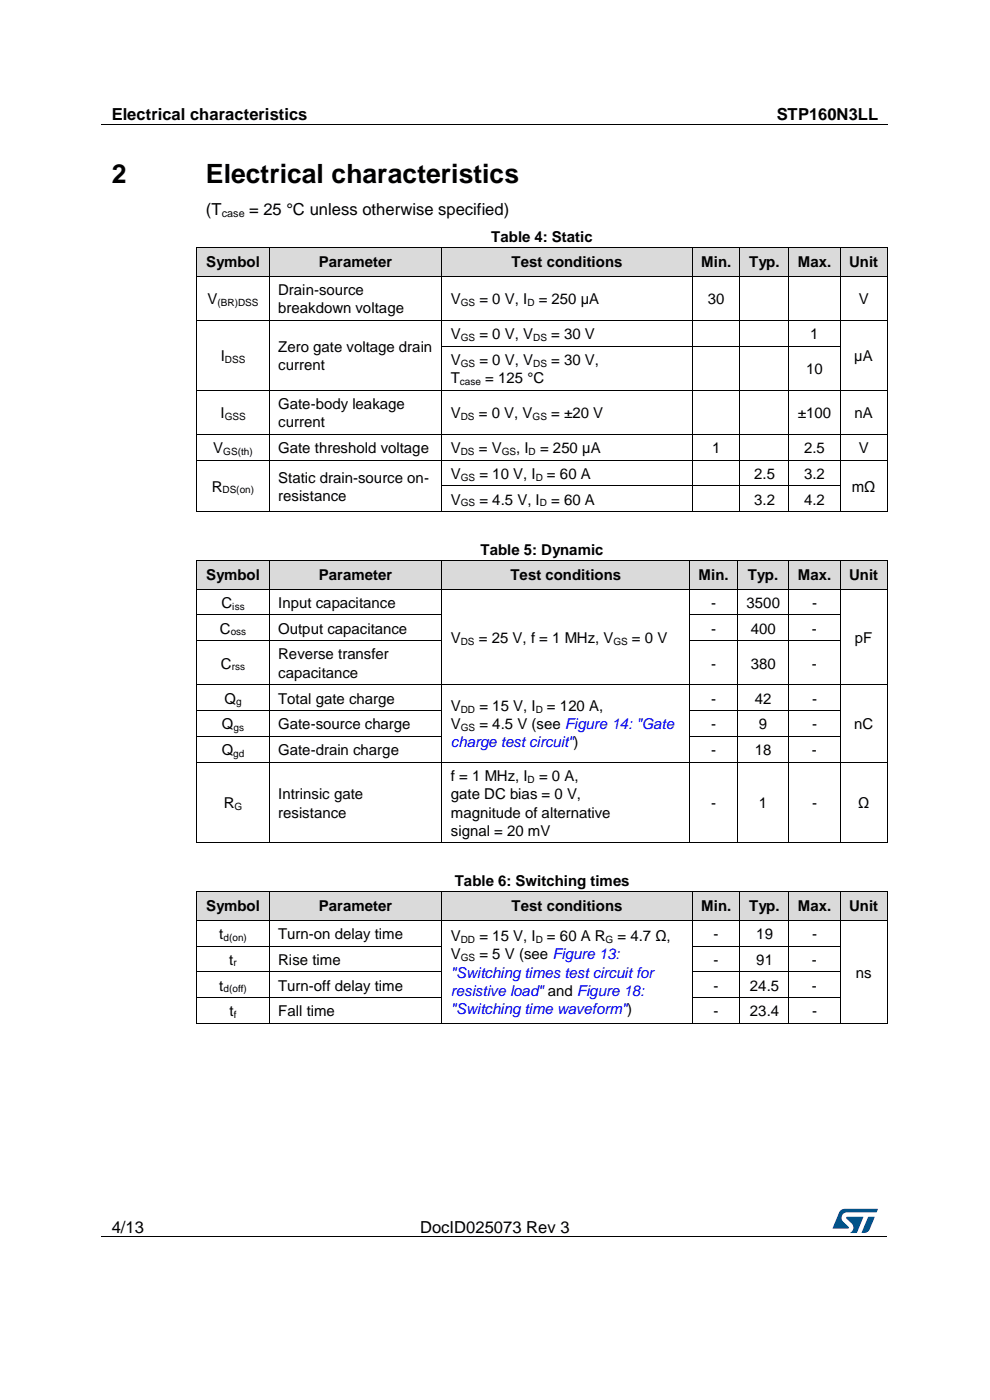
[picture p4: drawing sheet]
<svg xmlns="http://www.w3.org/2000/svg" width="210mm" height="297mm" viewBox="0 0 210 297" stroke-linecap="round" stroke-linejoin="round" font-family="sans-serif">
<path d="M21.5 26.5h166.7M21.5 262.4h166.7" fill="none" stroke="#000" stroke-width=".21"/>
<path d="M104.4 26.4h.2v.1h-.2zM61.6 262.3h.1v.2h-.1zM148 262.3h.1v.2h-.1z" fill="#000"/>
<g fill="#005288">
<path d="M178.2 256.9l.6-.4h.4h7l-.3 .7h-6.1a1.18 1.18 0 0 0-1.2 .7 1.18 1.18 0 0 0 .2 1.3l1.2 1.1v.3h-3.3z"/>
<path d="M184.2 258.2h1.3l-1 2.6a1.31 1.31 0 0 1-1.7 .7z"/>
<path d="M179.6 258.2h3.6l-1.5 3.4h-1.4a1.29 1.29 0 0 0 .4-2l-1.1-1.1z"/>
</g>
<g fill="#dadada">
<path d="M41.8 52.6h15.3v5.9h-15.3z" fill-rule="evenodd"/>
<path d="M57.1 52.6h36.6v5.9h-36.6z" fill-rule="evenodd"/>
<path d="M93.8 52.6h53v5.9h-53z" fill-rule="evenodd"/>
<path d="M146.9 52.6h10.1v5.9h-10.1z" fill-rule="evenodd"/>
<path d="M157.1 52.6h10.2v5.9h-10.2z" fill-rule="evenodd"/>
<path d="M167.4 52.6h10.8v5.9h-10.8z" fill-rule="evenodd"/>
<path d="M178.3 52.6h9.9v5.9h-9.9z" fill-rule="evenodd"/>
</g>
<g fill="#dadada">
<path d="M43.7 52.6h11.5v5.9h-11.5z"/>
<path d="M59 52.6h32.8v5.9h-32.8z"/>
<path d="M95.6 52.6h49.3v5.9h-49.3z"/>
<path d="M148.8 52.6h6.3v5.9h-6.3z"/>
<path d="M158.9 52.6h6.5v5.9h-6.5z"/>
<path d="M169.2 52.6h7.1v5.9h-7.1z"/>
<path d="M180.1 52.6h6.2v5.9h-6.2z"/>
</g>
<g fill="#000">
<path d="M41.7 58.5h.2v.2h-.2zM41.7 52.5l.1 .1zM41.9 58.5h.1v.2h-.1zM57 58.5h.2v.2h-.2zM57.1 52.5v.1zM57.2 58.5h.2v.2h-.2zM93.6 58.5h.2v.2h-.2zM93.6 52.5l.1 .1zM93.8 58.5h.1v.2h-.1zM146.7 58.5h.2v.2h-.2zM146.8 52.5l.1 .1zM146.9 58.5h.2v.2h-.2z"/>
<path d="M156.9 58.5h.2v.2h-.2zM156.9 52.5l.1 .1zM157.1 58.5h.1v.2h-.1zM167.3 58.5h.1v.2h-.1zM167.3 52.5l.1 .1zM167.4 58.5h.2v.2h-.2zM178.1 58.5h.2v.2h-.2zM178.2 52.5l.1 .1zM178.3 58.5h.2v.2h-.2zM188.1 58.5h.2v.2h-.2zM188.2 52.5l.1 .1zM41.7 67.9h.2v.2h-.2z"/>
<path d="M41.7 73.4h.2v.1h-.2zM57 67.9h.2v.2h-.2zM57 73.4h.2v.1h-.2zM93.6 67.9h.2v.2h-.2zM93.6 73.4h.2v.1h-.2zM146.7 67.9h.2v.2h-.2zM146.7 73.4h.2v.1h-.2zM156.9 67.9h.2v.2h-.2zM156.9 73.4h.2v.1h-.2zM167.3 67.9h.1v.2h-.1zM167.3 73.4h.1v.1h-.1zM178.1 67.9h.2v.2h-.2z"/>
<path d="M178.1 73.4h.2v.1h-.2zM188.1 67.9h.2v.2h-.2zM188.1 73.4h.2v.1h-.2zM41.7 82.7h.2v.2h-.2zM41.7 92.1h.2v.1h-.2zM41.7 97.5h.2v.2h-.2zM57 82.7h.2v.2h-.2zM57 92.1h.2v.1h-.2zM57 97.5h.2v.2h-.2zM93.6 82.7h.2v.2h-.2zM93.6 92.1h.2v.1h-.2zM93.6 97.5h.2v.2h-.2z"/>
<path d="M146.7 82.7h.2v.2h-.2zM146.7 92.1h.2v.1h-.2zM146.7 97.5h.2v.2h-.2zM156.9 82.7h.2v.2h-.2zM156.9 92.1h.2v.1h-.2zM156.9 97.5h.2v.2h-.2zM167.3 82.7h.1v.2h-.1zM167.3 92.1h.1v.1h-.1zM167.3 97.5h.1v.2h-.1zM178.1 82.7h.2v.2h-.2zM178.1 92.1h.2v.1h-.2zM178.1 97.5h.2v.2h-.2z"/>
<path d="M188.1 82.7h.2v.2h-.2zM188.1 92.1h.2v.1h-.2zM188.1 97.5h.2v.2h-.2zM41.7 103h.2v.2h-.2zM41.7 108.5h.2v.2h-.2zM57 103h.2v.2h-.2zM57 108.5h.2v.2h-.2zM93.6 103h.2v.2h-.2zM93.6 108.5h.2v.2h-.2zM146.7 103h.2v.2h-.2zM146.7 108.5h.2v.2h-.2zM156.9 103h.2v.2h-.2z"/>
<path d="M156.9 108.5h.2v.2h-.2zM167.3 103h.1v.2h-.1zM167.3 108.5h.1v.2h-.1zM178.1 103h.2v.2h-.2zM178.1 108.5h.2v.2h-.2zM188.1 103h.2v.2h-.2zM188.1 108.5h.2v.2h-.2z"/>
</g>
<g fill="none" stroke="#000" stroke-width=".21">
<path d="M41.8 52.6v5.9M41.8 58.7v9.2M41.8 52.5h15.3M42 58.6h15M57.1 52.6v5.9M57.1 58.7v9.2M57.1 52.5h36.5l.1 6M57.4 58.6h36.2M93.7 58.7v9.2M93.7 52.5h53.1M93.9 58.6h52.8M146.8 52.6v5.9"/>
<path d="M146.8 58.7v9.2M146.9 52.5h10M147.1 58.6h9.8M157 52.6v5.9M157 58.7v9.2M157 52.5h10.3v6M157.2 58.6h10.1M167.3 58.7v9.2M167.4 52.5h10.8M167.6 58.6h10.5M178.2 58.7v9.2M178.5 58.6h9.6"/>
<path d="M188.2 52.5h-9.9l-.1 6M188.2 52.6v5.9M188.2 58.7v9.2M41.8 68.1v5.3M41.8 73.5v9.2M41.9 68h15.1M57.1 68.1v5.3M57.1 73.5v9.2M57.2 68h36.4M93.7 68.1v5.3M93.7 73.5v9.2M93.8 68h52.9"/>
<path d="M93.8 73.4h52.9M146.8 68.1v5.3M146.8 73.5v9.2M146.9 68h10M146.9 73.4h10M157 68.1v5.3M157 73.5v9.2M157.1 68h10.2M157.1 73.4h10.2M167.3 68.1v5.3M167.3 73.5v9.2M167.4 68h10.7"/>
<path d="M167.4 73.4h10.7M178.2 68.1v5.3M178.2 73.5v9.2M178.3 68h9.8M188.2 68.1v5.3M188.2 73.5v9.2M41.8 82.9v9.2M41.8 92.2v5.3M41.8 97.7v5.3M41.9 82.8h15.1M41.9 92.2h15.1M41.9 97.6h15.1"/>
<path d="M57.1 82.9v9.2M57.1 92.2v5.3M57.1 97.7v5.3M57.2 82.8h36.4M57.2 92.2h36.4M57.2 97.6h36.4M93.7 82.9v9.2M93.7 92.2v5.3M93.7 97.7v5.3M93.8 82.8h52.9M93.8 92.2h52.9M93.8 97.6h52.9"/>
<path d="M146.8 82.9v9.2M146.8 92.2v5.3M146.8 97.7v5.3M146.9 82.8h10M146.9 92.2h10M146.9 97.6h10M157 82.9v9.2M157 92.2v5.3M157 97.7v5.3M157.1 82.8h10.2M157.1 92.2h10.2M157.1 97.6h10.2"/>
<path d="M167.3 82.9v9.2M167.3 92.2v5.3M167.3 97.7v5.3M167.4 82.8h10.7M167.4 92.2h10.7M167.4 97.6h10.7M178.2 82.9v9.2M178.2 92.2v5.3M178.2 97.7v5.3M178.3 82.8h9.8M178.3 92.2h9.8M178.3 97.6h9.8"/>
<path d="M188.2 82.9v9.2M188.2 92.2v5.3M188.2 97.7v5.3M41.8 103.2v5.3M41.9 108.6h15.1M57.1 103.2v5.3M57.2 108.6h36.4M93.7 103.2v5.3M93.8 103.1h52.9M93.8 108.6h52.9M146.8 103.2v5.3M146.9 103.1h10"/>
<path d="M146.9 108.6h10M157 103.2v5.3M157.1 103.1h10.2M157.1 108.6h10.2M167.3 103.2v5.3M167.4 103.1h10.7M167.4 108.6h10.7M178.2 103.2v5.3M178.3 108.6h9.8M188.2 103.2v5.3"/>
</g>
<g fill="#dadada">
<path d="M41.8 118.9h15.3v6h-15.3z" fill-rule="evenodd"/>
<path d="M57.1 118.9h36.6v6h-36.6z" fill-rule="evenodd"/>
<path d="M93.8 118.9h52.5v6h-52.5z" fill-rule="evenodd"/>
<path d="M146.3 118.9h10.1v6h-10.1z" fill-rule="evenodd"/>
<path d="M156.5 118.9h10.8v6h-10.8z" fill-rule="evenodd"/>
<path d="M167.4 118.9h10.8v6h-10.8z" fill-rule="evenodd"/>
<path d="M178.3 118.9h9.9v6h-9.9z" fill-rule="evenodd"/>
</g>
<g fill="#dadada">
<path d="M43.7 118.9h11.5v6h-11.5z"/>
<path d="M59 118.9h32.8v6h-32.8z"/>
<path d="M95.6 118.9h48.8v6h-48.8z"/>
<path d="M148.2 118.9h6.4v6h-6.4z"/>
<path d="M158.4 118.9h7v6h-7z"/>
<path d="M169.2 118.9h7.1v6h-7.1z"/>
<path d="M180.1 118.9h6.2v6h-6.2z"/>
</g>
<g fill="#000">
<path d="M41.7 118.8l.1 .1zM57.1 118.8v.1zM93.6 118.8l.1 .1zM146.3 118.8v.1zM156.4 118.8l.1 .1zM167.3 118.8l.1 .1zM178.2 118.8l.1 .1zM188.2 118.8l.1 .1zM41.7 124.9h.2v.2h-.2zM41.7 130.4h.2v.2h-.2zM41.7 135.8h.2v.2h-.2zM41.9 124.9h.1v.2h-.1z"/>
<path d="M57 124.9h.2v.2h-.2zM57 130.4h.2v.2h-.2zM57 135.8h.2v.2h-.2zM57.2 124.9h.2v.2h-.2zM93.6 124.9h.2v.2h-.2zM93.6 130.4h.2v.2h-.2zM93.6 135.8h.2v.2h-.2zM93.8 124.9h.1v.2h-.1zM146.2 124.9h.2v.2h-.2zM146.2 130.4h.2v.2h-.2zM146.2 135.8h.2v.2h-.2zM146.4 124.9h.2v.2h-.2z"/>
<path d="M156.4 124.9h.1v.2h-.1zM156.4 130.4h.1v.2h-.1zM156.4 135.8h.1v.2h-.1zM156.5 124.9h.2v.2h-.2zM167.3 124.9h.1v.2h-.1zM167.3 130.4h.1v.2h-.1zM167.3 135.8h.1v.2h-.1zM167.4 124.9h.2v.2h-.2zM178.1 124.9h.2v.2h-.2zM178.1 130.4h.2v.2h-.2zM178.1 135.8h.2v.2h-.2zM178.3 124.9h.2v.2h-.2z"/>
<path d="M188.1 124.9h.2v.2h-.2zM188.1 130.4h.2v.2h-.2zM188.1 135.8h.2v.2h-.2zM41.7 145.2h.2v.2h-.2zM41.7 150.7h.2v.1h-.2zM41.7 156.1h.2v.2h-.2zM57 145.2h.2v.2h-.2zM57 150.7h.2v.1h-.2zM57 156.1h.2v.2h-.2zM93.6 145.2h.2v.2h-.2zM93.6 150.7h.2v.1h-.2zM93.6 156.1h.2v.2h-.2z"/>
<path d="M146.2 145.2h.2v.2h-.2zM146.2 150.7h.2v.1h-.2zM146.2 156.1h.2v.2h-.2zM156.4 145.2h.1v.2h-.1zM156.4 150.7h.1v.1h-.1zM156.4 156.1h.1v.2h-.1zM167.3 145.2h.1v.2h-.1zM167.3 150.7h.1v.1h-.1zM167.3 156.1h.1v.2h-.1zM178.1 145.2h.2v.2h-.2zM178.1 150.7h.2v.1h-.2zM178.1 156.1h.2v.2h-.2z"/>
<path d="M188.1 145.2h.2v.2h-.2zM188.1 150.7h.2v.1h-.2zM188.1 156.1h.2v.2h-.2zM41.7 161.6h.2v.2h-.2zM41.7 178.7h.2v.2h-.2zM57 161.6h.2v.2h-.2zM57 178.7h.2v.2h-.2zM93.6 161.6h.2v.2h-.2zM93.6 178.7h.2v.2h-.2zM146.2 161.6h.2v.2h-.2zM146.2 178.7h.2v.2h-.2zM156.4 161.6h.1v.2h-.1z"/>
<path d="M156.4 178.7h.1v.2h-.1zM167.3 161.6h.1v.2h-.1zM167.3 178.7h.1v.2h-.1zM178.1 161.6h.2v.2h-.2zM178.1 178.7h.2v.2h-.2zM188.1 161.6h.2v.2h-.2zM188.1 178.7h.2v.2h-.2z"/>
</g>
<g fill="none" stroke="#000" stroke-width=".21">
<path d="M41.8 118.9v6M41.8 118.9h15.3M57.1 118.9v6M57.1 118.9h36.5M93.7 118.9v6M93.7 118.9h52.6M146.3 118.9v6M146.3 118.9h10.1M156.5 118.9v6M156.5 118.9h10.8M167.3 118.9v6M167.4 118.9h10.8"/>
<path d="M178.2 118.9v6M178.3 118.9h9.9M188.2 118.9v6M41.8 125.1v5.3M41.8 130.6v5.2M41.8 136v9.2M41.9 130.5h15.1M41.9 135.9h15.1M42 125h15M57.1 125.1v5.3M57.1 130.6v5.2M57.1 136v9.2"/>
<path d="M57.2 130.5h36.4M57.2 135.9h36.4M57.4 125h36.2M93.7 125.1v5.3M93.7 130.6v5.2M93.7 136v9.2M93.9 125h52.3M146.3 125.1v5.3M146.3 130.6v5.2M146.3 136v9.2M146.4 130.5h10M146.4 135.9h10"/>
<path d="M146.6 125h9.8M156.5 125.1v5.3M156.5 130.6v5.2M156.5 136v9.2M156.5 130.5h10.8M156.5 135.9h10.8M156.7 125h10.6M167.3 125.1v5.3M167.3 130.6v5.2M167.3 136v9.2M167.4 130.5h10.7M167.4 135.9h10.7"/>
<path d="M167.6 125h10.5M178.2 125.1v5.3M178.2 130.6v5.2M178.2 136v9.2M178.5 125h9.6M188.2 125.1v5.3M188.2 130.6v5.2M188.2 136v9.2M41.8 145.4v5.3M41.8 150.8v5.3M41.8 156.3v5.3M41.9 145.3h15.1"/>
<path d="M41.9 150.7h15.1M41.9 156.2h15.1M57.1 145.4v5.3M57.1 150.8v5.3M57.1 156.3v5.3M57.2 145.3h36.4M57.2 150.7h36.4M57.2 156.2h36.4M93.7 145.4v5.3M93.7 150.8v5.3M93.7 156.3v5.3M93.8 145.3h52.4"/>
<path d="M146.3 145.4v5.3M146.3 150.8v5.3M146.3 156.3v5.3M146.4 145.3h10M146.4 150.7h10M146.4 156.2h10M156.5 145.4v5.3M156.5 150.8v5.3M156.5 156.3v5.3M156.5 145.3h10.8M156.5 150.7h10.8M156.5 156.2h10.8"/>
<path d="M167.3 145.4v5.3M167.3 150.8v5.3M167.3 156.3v5.3M167.4 145.3h10.7M167.4 150.7h10.7M167.4 156.2h10.7M178.2 145.4v5.3M178.2 150.8v5.3M178.2 156.3v5.3M178.3 145.3h9.8M188.2 145.4v5.3M188.2 150.8v5.3"/>
<path d="M188.2 156.3v5.3M41.8 161.8v16.9M41.9 161.7h15.1M41.9 178.8h15.1M57.1 161.8v16.9M57.2 161.7h36.4M57.2 178.8h36.4M93.7 161.8v16.9M93.8 161.7h52.4M93.8 178.8h52.4M146.3 161.8v16.9M146.4 161.7h10"/>
<path d="M146.4 178.8h10M156.5 161.8v16.9M156.5 161.7h10.8M156.5 178.8h10.8M167.3 161.8v16.9M167.4 161.7h10.7M167.4 178.8h10.7M178.2 161.8v16.9M178.3 161.7h9.8M178.3 178.8h9.8M188.2 161.8v16.9"/>
</g>
<g fill="#dadada">
<path d="M41.8 189.1h15.3v6.1h-15.3z" fill-rule="evenodd"/>
<path d="M57.1 189.1h36.6v6.1h-36.6z" fill-rule="evenodd"/>
<path d="M93.8 189.1h53v6.1h-53z" fill-rule="evenodd"/>
<path d="M146.9 189.1h10.1v6.1h-10.1z" fill-rule="evenodd"/>
<path d="M157.1 189.1h10.2v6.1h-10.2z" fill-rule="evenodd"/>
<path d="M167.4 189.1h10.8v6.1h-10.8z" fill-rule="evenodd"/>
<path d="M178.3 189.1h9.9v6.1h-9.9z" fill-rule="evenodd"/>
</g>
<g fill="#dadada">
<path d="M43.7 189.1h11.5v6.1h-11.5z"/>
<path d="M59 189.1h32.8v6.1h-32.8z"/>
<path d="M95.6 189.1h49.3v6.1h-49.3z"/>
<path d="M148.8 189.1h6.3v6.1h-6.3z"/>
<path d="M158.9 189.1h6.5v6.1h-6.5z"/>
<path d="M169.2 189.1h7.1v6.1h-7.1z"/>
<path d="M180.1 189.1h6.2v6.1h-6.2z"/>
</g>
<g fill="#000">
<path d="M41.7 195.2h.2v.1h-.2zM41.7 189.1h.1zM41.9 195.2h.1v.1h-.1zM57 195.2h.2v.1h-.2zM57.2 195.2h.2v.1h-.2zM93.6 195.2h.2v.1h-.2zM93.6 189.1h.1zM93.8 195.2h.1v.1h-.1zM146.7 195.2h.2v.1h-.2zM146.8 189.1h.1zM146.9 195.2h.2v.1h-.2zM156.9 195.2h.2v.1h-.2z"/>
<path d="M156.9 189.1h.1zM157.1 195.2h.1v.1h-.1zM167.3 195.2h.1v.1h-.1zM167.3 189.1h.1zM167.4 195.2h.2v.1h-.2zM178.1 195.2h.2v.1h-.2zM178.2 189.1h.1zM178.3 195.2h.2v.1h-.2zM188.1 195.2h.2v.1h-.2zM188.2 189.1h.1zM41.7 200.6h.2v.2h-.2zM41.7 206.1h.2v.1h-.2z"/>
<path d="M41.7 211.5h.2v.2h-.2zM41.7 217h.2v.2h-.2zM57 200.6h.2v.2h-.2zM57 206.1h.2v.1h-.2zM57 211.5h.2v.2h-.2zM57 217h.2v.2h-.2zM93.6 200.6h.2v.2h-.2zM93.6 206.1h.2v.1h-.2zM93.6 211.5h.2v.2h-.2zM93.6 217h.2v.2h-.2zM146.7 200.6h.2v.2h-.2zM146.7 206.1h.2v.1h-.2z"/>
<path d="M146.7 211.5h.2v.2h-.2zM146.7 217h.2v.2h-.2zM156.9 200.6h.2v.2h-.2zM156.9 206.1h.2v.1h-.2zM156.9 211.5h.2v.2h-.2zM156.9 217h.2v.2h-.2zM167.3 200.6h.1v.2h-.1zM167.3 206.1h.1v.1h-.1zM167.3 211.5h.1v.2h-.1zM167.3 217h.1v.2h-.1zM178.1 200.6h.2v.2h-.2zM178.1 206.1h.2v.1h-.2z"/>
<path d="M178.1 211.5h.2v.2h-.2zM178.1 217h.2v.2h-.2zM188.1 200.6h.2v.2h-.2zM188.1 206.1h.2v.1h-.2zM188.1 211.5h.2v.2h-.2zM188.1 217h.2v.2h-.2z"/>
</g>
<g fill="none" stroke="#000" stroke-width=".21">
<path d="M41.8 189.1v6.1M41.8 195.3v5.3M41.8 189.1h15.3M42 195.2h15M57.1 189.1v6.1M57.1 195.3v5.3M57.1 189.1h36.5l.1 6.1M57.4 195.2h36.2M93.7 195.3v5.3M93.7 189.1h53.1M93.9 195.2h52.8M146.8 189.1v6.1"/>
<path d="M146.8 195.3v5.3M146.9 189.1h10M147.1 195.2h9.8M157 189.1v6.1M157 195.3v5.3M157 189.1h10.3v6.1M157.2 195.2h10.1M167.3 195.3v5.3M167.4 189.1h10.8M167.6 195.2h10.5M178.2 195.3v5.3M178.5 195.2h9.6"/>
<path d="M188.2 189.1h-9.9l-.1 6.1M188.2 189.1v6.1M188.2 195.3v5.3M41.8 200.8v5.3M41.8 206.2v5.3M41.8 211.7v5.3M41.9 200.7h15.1M41.9 206.2h15.1M41.9 211.6h15.1M41.9 217.1h15.1M57.1 200.8v5.3M57.1 206.2v5.3"/>
<path d="M57.1 211.7v5.3M57.2 200.7h36.4M57.2 206.2h36.4M57.2 211.6h36.4M57.2 217.1h36.4M93.7 200.8v5.3M93.7 206.2v5.3M93.7 211.7v5.3M93.8 217.1h52.9M146.8 200.8v5.3M146.8 206.2v5.3M146.8 211.7v5.3"/>
<path d="M146.9 200.7h10M146.9 206.2h10M146.9 211.6h10M146.9 217.1h10M157 200.8v5.3M157 206.2v5.3M157 211.7v5.3M157.1 200.7h10.2M157.1 206.2h10.2M157.1 211.6h10.2M157.1 217.1h10.2M167.3 200.8v5.3"/>
<path d="M167.3 206.2v5.3M167.3 211.7v5.3M167.4 200.7h10.7M167.4 206.2h10.7M167.4 211.6h10.7M167.4 217.1h10.7M178.2 200.8v5.3M178.2 206.2v5.3M178.2 211.7v5.3M178.3 217.1h9.8M188.2 200.8v5.3M188.2 206.2v5.3"/>
<path d="M188.2 211.7v5.3"/>
</g>
<g font-size="5.6">
<text x="23.7" y="38.9">2</text>
<text x="43.7" y="38.9">Electrical characteristics</text>
</g>
<g font-size="3.5">
<text x="23.7" y="25.5">Electrical characteristics</text>
<text x="164.8" y="25.5">STP160N3LL</text>
<text x="43.7" y="45.6">(T</text>
<text x="52.9" y="45.6">= 25 °C unless otherwise specified)</text>
<text x="23.7" y="261.5">4/13</text>
<text x="89.1" y="261.5">DocID025073 Rev 3</text>
</g>
<g font-size="3.2">
<text x="104.2" y="51.4">Table 4: Static</text>
<text x="43.7" y="56.7">Symbol</text>
<text x="67.6" y="56.7">Parameter</text>
<text x="108.5" y="56.7">Test conditions</text>
<text x="148.8" y="56.7">Min.</text>
<text x="158.9" y="56.7">Typ.</text>
<text x="169.2" y="56.7">Max.</text>
<text x="180.1" y="56.7">Unit</text>
<text x="44" y="64.6">V</text>
<text x="59" y="62.6">Drain-source</text>
<text x="95.6" y="64.6">V</text>
<text x="101.7" y="64.6">= 0 V, I</text>
<text x="114.3" y="64.6">= 250 µA</text>
<text x="150.2" y="64.6">30</text>
<text x="182.2" y="64.6">V</text>
<text x="59" y="66.5">breakdown voltage</text>
<text x="95.6" y="72">V</text>
<text x="101.7" y="72">= 0 V, V</text>
<text x="116.9" y="72">= 30 V</text>
<text x="171.9" y="72">1</text>
<text x="46.8" y="76.7">I</text>
<text x="59" y="74.7">Zero gate voltage drain</text>
<text x="95.6" y="77.4">V</text>
<text x="101.7" y="77.4">= 0 V, V</text>
<text x="116.9" y="77.4">= 30 V,</text>
<text x="181.2" y="76.7">µA</text>
<text x="59" y="78.6">current</text>
<text x="95.6" y="81.3">T</text>
<text x="102.9" y="81.3">= 125 °C</text>
<text x="171" y="79.4">10</text>
<text x="46.8" y="88.7">I</text>
<text x="59" y="86.8">Gate-body leakage</text>
<text x="95.6" y="88.7">V</text>
<text x="101.6" y="88.7">= 0 V, V</text>
<text x="116.9" y="88.7">= ±20 V</text>
<text x="169.2" y="88.7">±100</text>
<text x="181.3" y="88.7">nA</text>
<text x="59" y="90.7">current</text>
<text x="45.3" y="96.1">V</text>
<text x="59" y="96.1">Gate threshold voltage</text>
<text x="95.6" y="101.6">V</text>
<text x="95.6" y="96.1">V</text>
<text x="101.6" y="96.1">= V</text>
<text x="101.7" y="101.6">= 10 V, I</text>
<text x="109.5" y="96.1">, I</text>
<text x="114.6" y="96.1">= 250 µA</text>
<text x="116" y="101.6">= 60 A</text>
<text x="151" y="96.1">1</text>
<text x="160" y="101.6">2.5</text>
<text x="170.6" y="96.1">2.5</text>
<text x="170.6" y="101.6">3.2</text>
<text x="182.2" y="96.1">V</text>
<text x="44.9" y="104.4">R</text>
<text x="59" y="102.4">Static drain-source on-</text>
<text x="59" y="106.3">resistance</text>
<text x="95.6" y="107.1">V</text>
<text x="101.7" y="107.1">= 4.5 V, I</text>
<text x="116.9" y="107.1">= 60 A</text>
<text x="160" y="107.1">3.2</text>
<text x="170.6" y="107.1">4.2</text>
<text x="180.7" y="104.4">mΩ</text>
<text x="101.9" y="117.7">Table 5: Dynamic</text>
<text x="43.7" y="123.1">Symbol</text>
<text x="67.6" y="123.1">Parameter</text>
<text x="108.3" y="123.1">Test conditions</text>
<text x="148.2" y="123.1">Min.</text>
<text x="158.6" y="123.1">Typ.</text>
<text x="169.2" y="123.1">Max.</text>
<text x="180.1" y="123.1">Unit</text>
<text x="47" y="129">C</text>
<text x="59" y="129">Input capacitance</text>
<text x="150.8" y="129">-</text>
<text x="158.4" y="129">3500</text>
<text x="172.3" y="129">-</text>
<text x="46.7" y="134.5">C</text>
<text x="59" y="134.5">Output capacitance</text>
<text x="95.6" y="136.4">V</text>
<text x="101.6" y="136.4">= 25 V, f = 1 MHz, V</text>
<text x="134.1" y="136.4">= 0 V</text>
<text x="150.8" y="134.5">-</text>
<text x="159.3" y="134.5">400</text>
<text x="172.3" y="134.5">-</text>
<text x="181.4" y="136.4">pF</text>
<text x="46.9" y="141.9">C</text>
<text x="59" y="139.9">Reverse transfer</text>
<text x="59" y="143.8">capacitance</text>
<text x="150.8" y="141.9">-</text>
<text x="159.3" y="141.9">380</text>
<text x="172.3" y="141.9">-</text>
<text x="47.6" y="149.3">Q</text>
<text x="59" y="149.3">Total gate charge</text>
<text x="150.8" y="149.3">-</text>
<text x="160.1" y="149.3">42</text>
<text x="172.3" y="149.3">-</text>
<text x="47.1" y="154.7">Q</text>
<text x="59" y="154.7">Gate-source charge</text>
<text x="95.6" y="150.9">V</text>
<text x="95.6" y="154.7">V</text>
<text x="101.7" y="150.9">= 15 V, I</text>
<text x="101.7" y="154.7">= 4.5 V (see Figure 14: &quot;Gate</text>
<text x="116" y="150.9">= 120 A,</text>
<text x="150.8" y="154.7">-</text>
<text x="161" y="154.7">9</text>
<text x="172.3" y="154.7">-</text>
<text x="181.2" y="154.7">nC</text>
<text x="47" y="160.2">Q</text>
<text x="59" y="160.2">Gate-drain charge</text>
<text x="150.8" y="160.2">-</text>
<text x="160.1" y="160.2">18</text>
<text x="172.3" y="160.2">-</text>
<text x="95.6" y="165.7">f = 1 MHz, I</text>
<text x="114.3" y="165.7">= 0 A,</text>
<text x="47.5" y="171.5">R</text>
<text x="59" y="169.5">Intrinsic gate</text>
<text x="59" y="173.4">resistance</text>
<text x="95.6" y="169.5">gate DC bias = 0 V,</text>
<text x="95.6" y="173.4">magnitude of alternative</text>
<text x="150.8" y="171.5">-</text>
<text x="161" y="171.5">1</text>
<text x="172.3" y="171.5">-</text>
<text x="182" y="171.5">Ω</text>
<text x="95.6" y="177.3">signal = 20 mV</text>
<text x="96.5" y="188">Table 6: Switching times</text>
<text x="43.7" y="193.3">Symbol</text>
<text x="67.6" y="193.3">Parameter</text>
<text x="108.5" y="193.3">Test conditions</text>
<text x="148.8" y="193.3">Min.</text>
<text x="158.9" y="193.3">Typ.</text>
<text x="169.2" y="193.3">Max.</text>
<text x="180.1" y="193.3">Unit</text>
<text x="46.5" y="199.2">t</text>
<text x="59" y="199.2">Turn-on delay time</text>
<text x="95.6" y="199.7">V</text>
<text x="95.6" y="203.5">V</text>
<text x="101.7" y="199.7">= 15 V, I</text>
<text x="101.7" y="203.5">= 5 V (see Figure 13:</text>
<text x="116" y="199.7">= 60 A R</text>
<text x="131" y="199.7">= 4.7 Ω,</text>
<text x="151.4" y="199.2">-</text>
<text x="160.4" y="199.2">19</text>
<text x="172.3" y="199.2">-</text>
<text x="48.6" y="204.7">t</text>
<text x="59" y="204.7">Rise time</text>
<text x="151.4" y="204.7">-</text>
<text x="160.4" y="204.7">91</text>
<text x="172.3" y="204.7">-</text>
<text x="181.5" y="207.4">ns</text>
<text x="46.5" y="210.1">t</text>
<text x="48.7" y="215.6">t</text>
<text x="59" y="210.1">Turn-off delay time</text>
<text x="59" y="215.6">Fall time</text>
<text x="151.4" y="210.1">-</text>
<text x="151.4" y="215.6">-</text>
<text x="159.1" y="210.1">24.5</text>
<text x="159.1" y="215.6">23.4</text>
<text x="172.3" y="210.1">-</text>
<text x="172.3" y="215.6">-</text>
</g>
<g font-size="3.2" fill="#00f">
<text x="95.6" y="158.6">charge test circuit&quot;)</text>
<text x="95.6" y="207.4">&quot;Switching times test circuit for</text>
<text x="95.6" y="211.2">resistive load&quot; and Figure 18:</text>
<text x="95.6" y="215.1">&quot;Switching time waveform&quot;)</text>
</g>
<text font-size="2.3" x="47.1" y="46.1">case</text>
<g font-size="2.1">
<text x="46.1" y="64.9">(BR)DSS</text>
<text x="97.7" y="64.9">GS</text>
<text x="111.9" y="64.9">D</text>
<text x="47.7" y="77">DSS</text>
<text x="97.7" y="72.3">GS</text>
<text x="97.7" y="77.8">GS</text>
<text x="113.1" y="72.3">DS</text>
<text x="113.1" y="77.8">DS</text>
<text x="97.5" y="81.7">case</text>
<text x="47.7" y="89.1">GSS</text>
<text x="97.7" y="89.1">DS</text>
<text x="113" y="89.1">GS</text>
<text x="47.4" y="96.5">GS(th)</text>
<text x="97.7" y="96.5">DS</text>
<text x="97.7" y="101.9">GS</text>
<text x="106.4" y="96.5">GS</text>
<text x="112.1" y="96.5">D</text>
<text x="113.7" y="101.9">D</text>
<text x="47.2" y="104.7">DS(on)</text>
<text x="97.7" y="107.4">GS</text>
<text x="114.5" y="107.4">D</text>
<text x="49.3" y="129.3">iss</text>
<text x="48.9" y="134.8">oss</text>
<text x="97.7" y="136.7">DS</text>
<text x="130.1" y="136.7">GS</text>
<text x="49.1" y="142.2">rss</text>
<text x="50.1" y="149.6">g</text>
<text x="49.5" y="155.1">gs</text>
<text x="97.7" y="151.2">DD</text>
<text x="97.7" y="155">GS</text>
<text x="113.7" y="151.2">D</text>
<text x="49.5" y="160.5">gd</text>
<text x="111.9" y="166">D</text>
<text x="49.7" y="171.8">G</text>
<text x="47.4" y="199.6">d(on)</text>
<text x="97.7" y="200">DD</text>
<text x="97.7" y="203.8">GS</text>
<text x="113.7" y="200">D</text>
<text x="128.5" y="200">G</text>
<text x="49.5" y="205">r</text>
<text x="47.4" y="210.5">d(off)</text>
<text x="49.6" y="216">f</text>
</g>
</svg>
